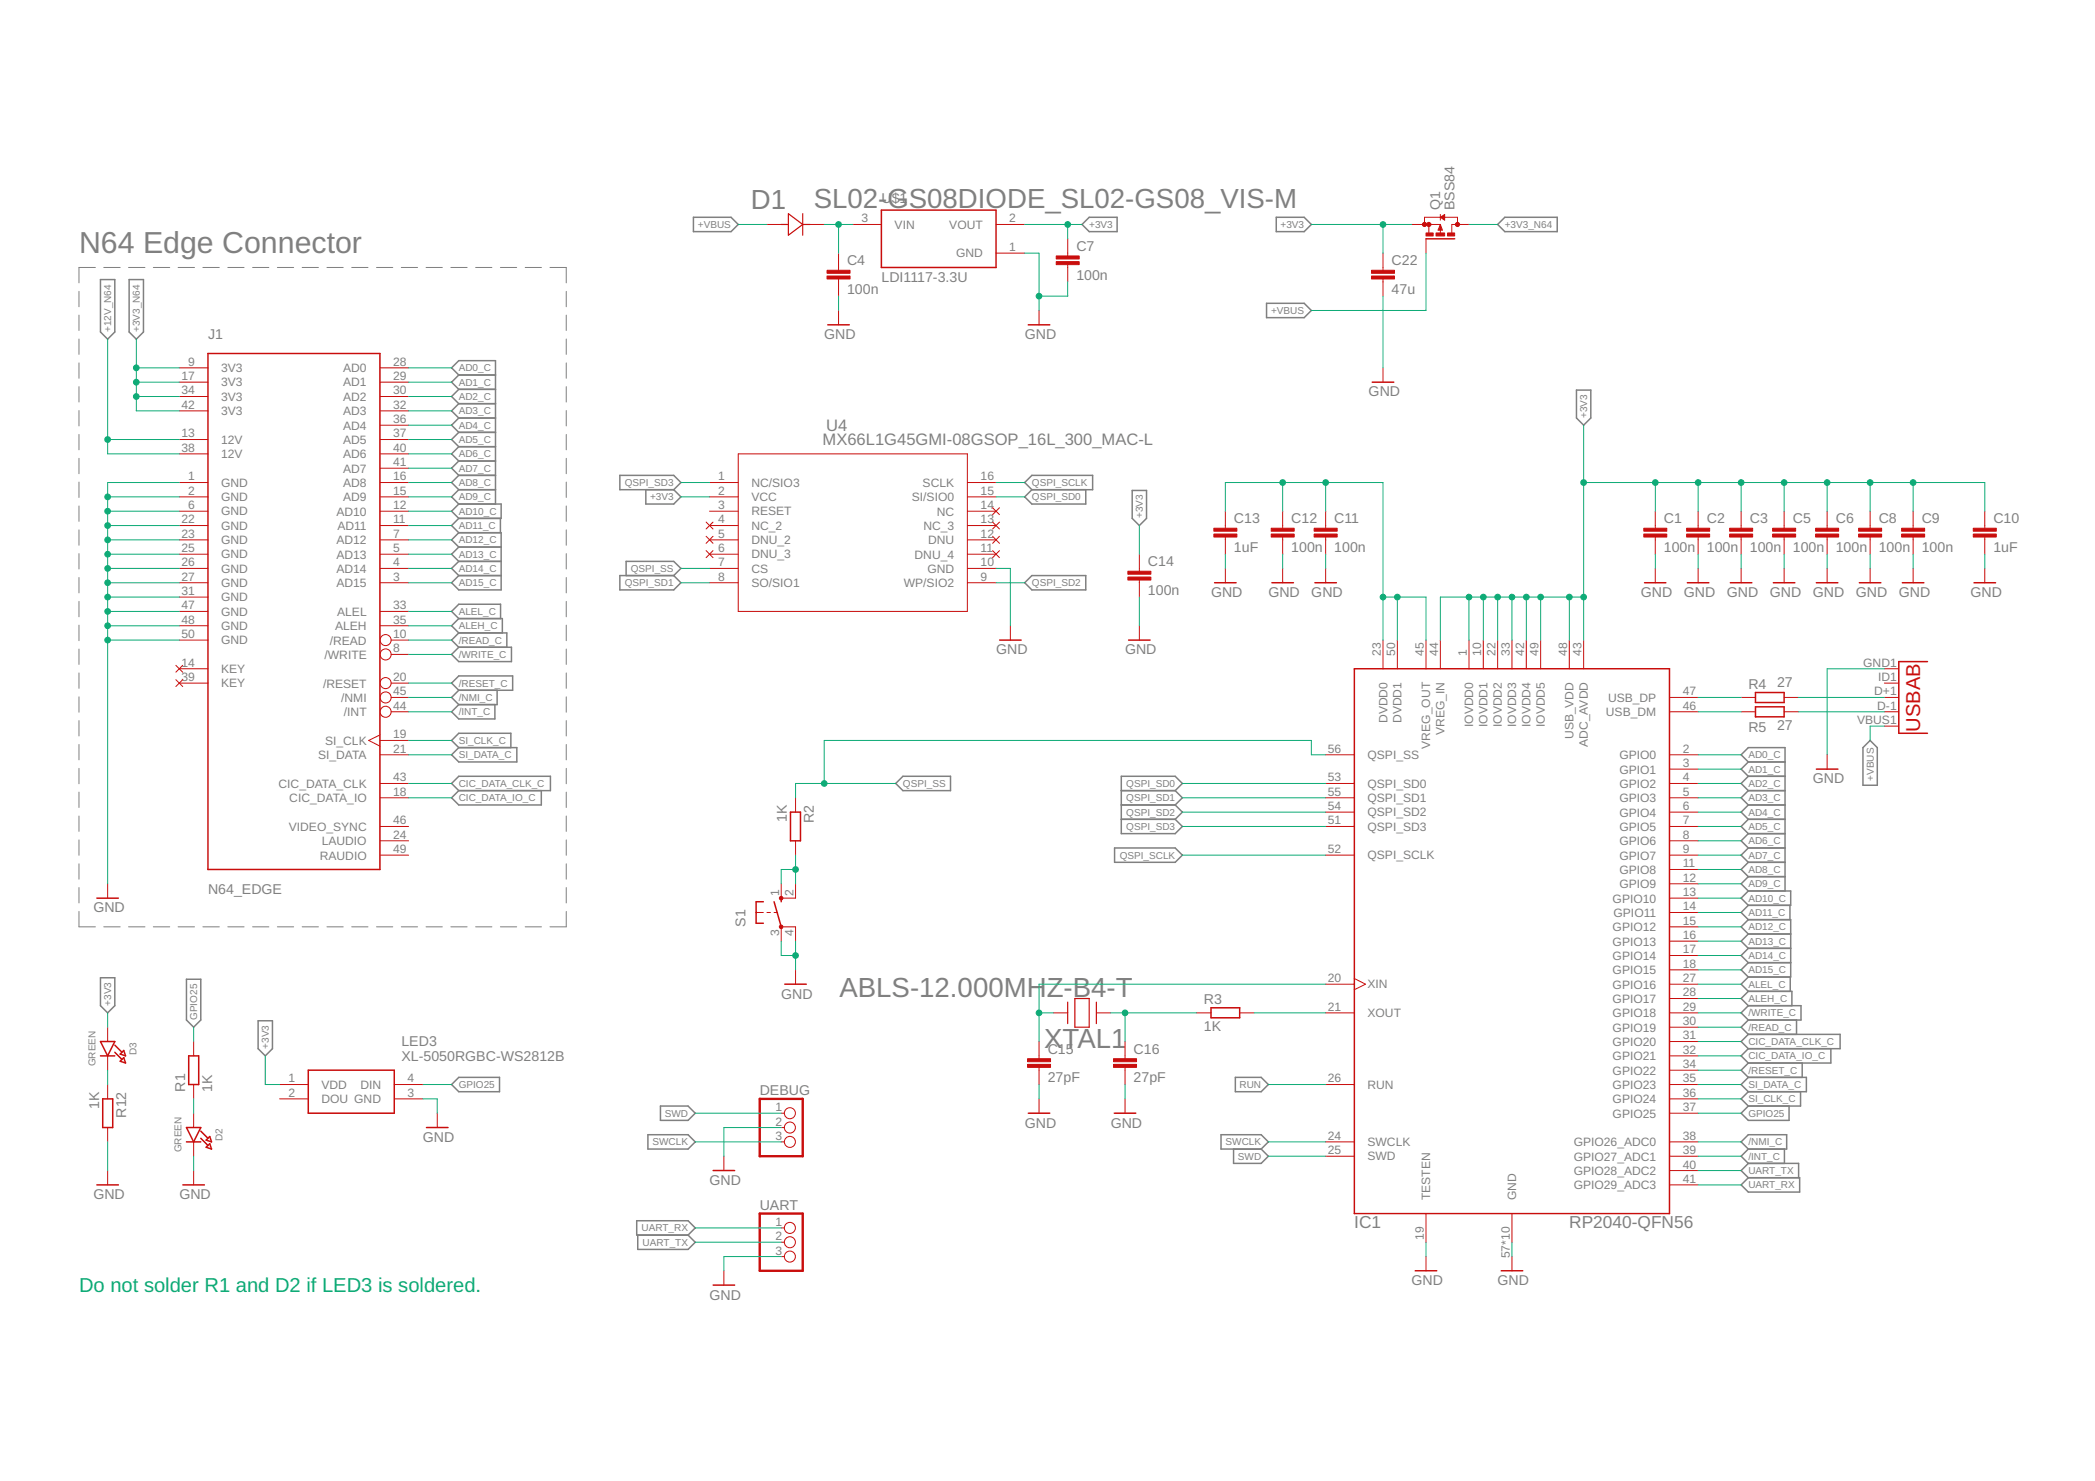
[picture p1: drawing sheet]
<svg xmlns="http://www.w3.org/2000/svg" width="297mm" height="210mm" viewBox="0 0 297 210" stroke-linecap="round" stroke-linejoin="round" font-family="sans-serif">
<g fill="none" stroke="#808080" stroke-width=".14">
<path d="M13.5 37.9h-2.3v2.2M14.7 37.9h2.3M18.2 37.9h2.4M21.7 37.9h2.4M25.3 37.9h2.3M28.8 37.9h2.3M32.3 37.9h2.3M35.8 37.9h2.3M39.3 37.9h2.3M42.8 37.9h2.3M46.4 37.9h2.3M49.9 37.9h2.3"/>
<path d="M53.4 37.9h2.3M56.9 37.9h2.3M60.4 37.9h2.3M63.9 37.9h2.3M67.4 37.9h2.3M71 37.9h2.3M74.5 37.9h2.3M78 37.9h2.3v2.2M11.2 41.3v2.2M11.2 44.7v2.1M11.2 48v2.2M11.2 51.4v2.2"/>
<path d="M11.2 54.8v2.2M11.2 58.2v2.2M80.3 41.3v2.2M80.3 44.7v2.1M80.3 48v2.2M80.3 51.4v2.2M80.3 54.8v2.2M80.3 58.2v2.2M11.2 61.6v2.2M11.2 65v2.1M11.2 68.3v2.2M11.2 71.7v2.2"/>
<path d="M11.2 75.1v2.2M11.2 78.5v2.1M80.3 61.6v2.2M80.3 65v2.1M80.3 68.3v2.2M80.3 71.7v2.2M80.3 75.1v2.2M80.3 78.5v2.1M11.2 81.9v2.1M11.2 85.2v2.2M11.2 88.6v2.2M11.2 92v2.2"/>
<path d="M11.2 95.4v2.2M11.2 98.8v2.1M80.3 81.9v2.1M80.3 85.2v2.2M80.3 88.6v2.2M80.3 92v2.2M80.3 95.4v2.2M80.3 98.8v2.1M11.2 102.1v2.2M11.2 105.5v2.2M11.2 108.9v2.2M11.2 112.3v2.1"/>
<path d="M11.2 115.7v2.1M11.2 119v2.2M80.3 102.1v2.2M80.3 105.5v2.2M80.3 108.9v2.2M80.3 112.3v2.1M80.3 115.7v2.1M80.3 119v2.2M11.2 129.2v2.2h2.3M11.2 122.4v2.2M11.2 125.8v2.2M14.7 131.4h2.3"/>
<path d="M18.2 131.4h2.4M21.7 131.4h2.4M25.3 131.4h2.3M28.8 131.4h2.3M32.3 131.4h2.3M35.8 131.4h2.3M39.3 131.4h2.3M42.8 131.4h2.3M46.4 131.4h2.3M49.9 131.4h2.3M53.4 131.4h2.3M56.9 131.4h2.3"/>
<path d="M60.4 131.4h2.3M63.9 131.4h2.3M67.4 131.4h2.3M71 131.4h2.3M74.5 131.4h2.3M80.3 122.4v2.2M80.3 125.8v2.2M80.3 129.2v2.2h-2.3"/>
</g>
<g fill="none" stroke="#808080" stroke-width=".21">
<path d="M14.2 39.6h2.1v7.5l-1 1-1.1-1zM18.3 39.6h2v7.5l-1 1-1-1zM98.3 30.8h5.4l1 1-1 1h-5.4zM153.4 31.8l1-1h4v2h-4zM181 30.8h3.9l1 1-1 1h-3.9zM212.3 31.8l1.1-1h7.4v2h-7.4zM65 53.1l-1-1 1-1h5.3v20.3M65 59.2l-1 1.1 1 1M65 59.2h5.3M65 57.2l-1 1 1 1M65 57.2h5.3M65 55.2l-1 1 1 1"/>
<path d="M65 55.2h5.3M65 53.1l-1 1.1 1 1M65 53.1h5.3M179.6 43h5.3l1 1-1 1h-5.3zM223.5 55.3h2.1v3.9l-1.1 1.1-1-1.1zM65 71.4h6.1v2.1h-6.1M65 69.4h5.3M65 75.5h6.1v8.1h-6.1l-1-1 1-1M65 79.6l-1 1 1 1M65 79.6h6.1M65 77.5l-1 1 1 1.1M65 77.5h6.1"/>
<path d="M65 75.5l-1 1 1 1M65 73.5l-1 1 1 1M65 71.4l-1 1.1 1 1M65 69.4l-1 1 1 1M65 67.4l-1 1 1 1M65 67.4h5.3M65 65.3l-1 1.1 1 1M65 65.3h5.3M65 63.3l-1 1 1 1M65 63.3h5.3M65 61.3l-1 1 1 1M65 61.3h5.3"/>
<path d="M71 73.5v2M87.9 67.4h7.6l1 1-1 1h-7.6zM91.6 69.4v2h3.9l1-1-1-1M145.3 68.4l1-1h8.6v2h-8.6zM146.3 69.4l-1 1 1 1h7.6v-2M160.5 69.5h2.1v4l-1.1 1-1-1zM64 96.8l1-1h7.7v2h-7.7zM65 81.6h6.1M65 87.7l-1-1 1-1.1h6v2.1M65 87.7h6.2v2M65 87.7l-1 1 1 1M65 89.7h6.9v2"/>
<path d="M65 89.7l-1 1 1 1M65 91.7h7.5v2.1h-7.5l-1-1zM65 97.8l-1 1 1 1.1M65 99.9l-1 1 1 1h5.2v-2M70.5 97.8v2.1h-5.5M87.9 81.6h7.6l1 1-1 1h-7.6zM88.8 81.6v-2h6.7l1 1-1 1M146.3 81.6h7.6v2h-7.6l-1-1zM64 111l1-1h13v2.1h-13zM64 107l1-1h8.3v2h-8.3zM65 112.1l-1 1 1 1h11.8v-2M65 106l-1-1.1 1-1h7.4v2.1"/>
<path d="M128 110h6.8v2.1h-6.8l-1-1.1zM159 116.1h7.6M159 114.1h7.6M159 112.1h7.6M166.6 112.1l1-1.1-1-1h-7.6v8.2h7.6l1-1.1-1-1M166.6 112.1l1 1-1 1M166.6 114.1l1 1-1 1M247.9 108l-1-1 1-1h5.2v20.3M247.9 118.2l-1 1 1 1M247.9 118.2h5.2M247.9 116.1l-1 1 1 1.1M247.9 116.1h5.2"/>
<path d="M247.9 114.1l-1 1 1 1M247.9 114.1h5.2M247.9 112.1l-1 1 1 1M247.9 112.1h5.2M247.9 110l-1 1 1 1.1M247.9 110h5.2M247.9 108l-1 1 1 1M247.9 108h5.2M265.2 104.9l1 1.1v5.3h-2.1v-5.3zM14.2 138.6h2.1v3.9l-1 1.1-1.1-1.1zM26.4 138.8h2.1v5.8l-1 1-1.1-1zM158 120.2h8.6l1 1-1 1h-8.6z"/>
<path d="M247.9 136.4l-1 1.1 1 1M247.9 136.4h6M247.9 130.3h6v8.2h-6M247.9 126.3h6v2h-6M247.9 134.4l-1 1 1 1M247.9 134.4h6M247.9 132.4l-1 1 1 1M247.9 132.4h6M247.9 130.3l-1 1.1 1 1M247.9 128.3l-1 1 1 1M247.9 126.3l-1 1 1 1M247.9 124.2l-1 1.1 1 1"/>
<path d="M247.9 124.2h5.2M247.9 122.2l-1 1 1 1M247.9 122.2h5.2M247.9 120.2l-1 1 1 1M247.9 120.2h5.2M247.9 138.5l-1 1 1 1M253.8 128.3v2M253.8 138.5v2M36.6 144.7h2v3.9l-1 1-1-1zM64 153.7l1-1h5.8v2h-5.8zM93.6 156.8h4l1 1-1 1h-4zM175.2 152.7h3.6l1 1-1 1h-3.6z"/>
<path d="M247.9 140.5h6.2v2M247.9 140.5l-1 1 1 1M247.9 142.5h7.5v2.1h-7.5M247.9 144.6l-1 1 1 1M247.9 146.6h13v2h-13M247.9 142.5l-1 1.1 1 1M247.9 150.7l-1 1 1 1M247.9 152.7h8.2v2h-8.2M247.9 154.7l-1 1 1 1.1M247.9 152.7l-1 1 1 1M247.9 146.6l-1 1 1 1M247.9 148.6l-1 1 1 1.1"/>
<path d="M247.9 156.8l-1 1 1 1h5.8v-2M254.7 144.6v2M255.3 154.7v2.1h-7.4M255.5 150.7v2M259.6 148.6v2.1h-11.7M90.3 173h7.3l1 1-1 1h-7.3zM90.4 175v2.1h7.2l1-1-1-1.1M91.9 160.8h5.7l1 1-1 1.1h-5.7zM173.1 160.8h5.7l1 1-1 1.1h-5.7zM174.9 162.9v2h3.9l1-1-1-1M246.9 161.8l1-1h5.4v2.1h-5.4zM247.9 162.9l-1 1 1 1"/>
<path d="M247.9 164.9h7.1v2M247.9 164.9l-1 1 1 1M247.9 166.9h7.3v2.1h-7.3l-1-1.1zM253 162.9v2"/>
</g>
<g fill="none" stroke="#c90d0c" stroke-width=".14">
<path d="M108.7 31.8h2.1M114.8 31.8h2.1M118.9 35.9v2.4M118.9 39.5v2.5M120.9 31.8h4.1M141.2 31.8h4.1M141.2 35.9h4.1M151.4 33.8v2.5M151.4 37.5v2.4M196.1 35.9v2.4M196.1 39.5v2.5M200.2 31.8h4"/>
<path d="M202 31.8v-1h4.7v1M202.2 33.8v2.1M202.6 31.8v1.2M204.2 31.8l.3 .8h-.6zM204.2 30.4v.8M204.2 31.8v1.2M204.2 30.8l.6-.4v.8zM208.3 31.8h-2.5v1.2M25.4 52.1h4.1M25.4 54.2h4.1M25.4 56.2h4.1M25.4 58.2h4.1"/>
<path d="M53.9 52.1h4M53.9 54.2h4M53.9 56.2h4M53.9 58.2h4M118.9 44v2M147.3 44v2M196.1 52.1v2.1M25.4 68.4h4.1M25.4 70.4h4.1M25.4 78.5h4.1M25.4 72.5h4.1M25.4 76.5h4.1"/>
<path d="M25.4 74.5h4.1M25.4 62.3h4.1M25.4 64.3h4.1M53.9 68.4h4M53.9 70.4h4M53.9 78.5h4M53.9 72.5h4M53.9 76.5h4M53.9 74.5h4M53.9 62.3h4M53.9 60.3h4M53.9 64.3h4"/>
<path d="M53.9 66.4h4M100.1 74l1 1M100.1 76l1 1M100.1 78l1 1M100.6 68.4h4.1M100.6 70.4h4.1M100.6 78.5h4.1M100.6 72.5h4.1M100.6 76.5h4.1M100.6 74.5h4.1M101.1 74l-1 1M101.1 76l-1 1"/>
<path d="M101.1 78l-1 1M104.7 64.3h32.5v22.4h-32.5zM137.2 68.4h4M137.2 70.4h4M137.2 78.5h4M137.2 72.5h4M137.2 76.5h4M137.2 74.5h4M140.7 78l1 1M140.7 76l1 1M140.7 74l1 1M140.7 72l1 .9"/>
<path d="M141.7 78l-1 1M141.7 76l-1 1M141.7 74l-1 1M141.7 72l-1 .9M161.5 78.5v2.5M173.7 72.5v2.4M173.7 76.1v2.4M181.9 72.5v2.4M181.9 76.1v2.4M188 72.5v2.4M188 76.1v2.4M234.7 72.5v2.4"/>
<path d="M234.7 76.1v2.4M240.8 72.5v2.4M240.8 76.1v2.4M246.9 72.5v2.4M246.9 76.1v2.4M253 72.5v2.4M253 76.1v2.4M259.1 72.5v2.4M259.1 76.1v2.4M265.2 72.5v2.4M265.2 76.1v2.4M271.3 72.5v2.4"/>
<path d="M271.3 76.1v2.4M281.4 72.5v2.4M281.4 76.1v2.4M24.9 94.3l1 1M24.9 96.3l1 1M25.4 82.6h4.1M25.4 80.6h4.1M25.4 90.7h4.1M25.4 94.8h4.1M25.4 96.8h4.1M25.4 84.6h4.1M25.4 86.7h4.1"/>
<path d="M25.4 88.7h4.1M25.9 94.3l-1 1M25.9 96.3l-1 1M53.9 82.6h4M53.9 80.6h4M53.9 86.7h4M53.9 88.7h4M55.5 92.8h2.4M55.5 90.7h2.4M55.5 96.8h2.4M55.5 98.8h2.4M100.6 82.6h4.1"/>
<path d="M100.6 80.6h4.1M137.2 82.6h4M137.2 80.6h4M143.3 88.7v2M161.5 82.2v2.4M161.5 88.7v2M173.7 80.6v2M181.9 80.6v2M188 80.6v2M196.1 90.7v4.1M198.1 90.7v4.1M202.2 90.7v4.1"/>
<path d="M204.2 90.7v4.1M208.3 90.7v4.1M210.3 90.7v4.1M212.3 90.7v4.1M214.4 90.7v4.1M216.4 90.7v4.1M218.4 90.7v4.1M222.5 90.7v4.1M224.5 90.7v4.1M234.7 80.6v2M236.7 98.8h4.1M240.8 80.6v2"/>
<path d="M246.9 98.8h2M246.9 80.6v2M253 98.8h2M253 80.6v2M259.1 80.6v2M265.2 80.6v2M267.2 94.8h2M267.2 96.8h2M267.2 98.8h2M271.3 80.6v2M281.4 80.6v2M53.9 113.1h4"/>
<path d="M53.9 104.2l-1.6 .7 1.6 .8M53.9 104.9h4M53.9 107h4M53.9 119.2h4M53.9 111h4M53.9 117.1h4M55.5 100.9h2.4M112.8 113.1v2M112.8 119.2v2M188 113.1h4M188 107h4M188 111h4"/>
<path d="M188 117.1h4M188 115.1h4M236.7 113.1h4.1M236.7 107h4.1M236.7 119.2h4.1M236.7 111h4.1M236.7 100.9h4.1M236.7 117.1h4.1M236.7 109h4.1M236.7 115.1h4.1M246.9 100.9h2M253 100.9h2"/>
<path d="M259.1 107v2M267.2 100.9h2M267.2 102.9h2M15.3 125.3v2M53.9 121.2h4M107.2 129.3h1M108.7 129.3h.5M109.7 129.3h.6M110.8 125.3v2h2v-2M110.8 133.4v-2h2v2M112.8 137.5v2M188 121.2h4"/>
<path d="M188 139.5h4M192 138.7l1.6 .8-1.6 .8M236.7 121.2h4.1M236.7 123.2h4.1M236.7 125.3h4.1M236.7 127.3h4.1M236.7 129.3h4.1M236.7 131.4h4.1M236.7 133.4h4.1M236.7 135.4h4.1M236.7 137.5h4.1M236.7 139.5h4.1"/>
<path d="M15.3 145.6v2M15.3 149.6v2.1M15.3 153.7v2M15.3 159.8v2M27.5 147.6v2M27.5 153.7v2M27.5 157.8v2M39.6 153.7h4.1M39.6 155.7h4.1M55.9 153.7h4.1M55.9 155.7h4.1M62 157.8v2"/>
<path d="M110.8 157.8h.4M110.8 159.8h.4M147.3 147.6v2.5M147.3 151.3v2.4M147.3 155.7v2.1M149.4 143.6h2M155.4 143.6h2.1M159.5 147.6v2.5M159.5 151.3v2.4M159.5 155.7v2.1M169.7 143.6h2M175.8 143.6h2"/>
<path d="M188 143.6h4M188 153.7h4M236.7 141.5h4.1M236.7 143.6h4.1M236.7 145.6h4.1M236.7 147.6h4.1M236.7 149.6h4.1M236.7 151.7h4.1M236.7 153.7h4.1M236.7 155.7h4.1M236.7 157.8h4.1M15.3 165.9v2"/>
<path d="M27.5 161.8v2.1M27.5 165.9v2M102.6 163.9v2M110.8 161.8h.4M110.8 174h.4M110.8 176.1h.4M110.8 178.1h.4M188 161.8h4M188 163.9h4M202.2 172v4.1M202.2 178.1v2M214.4 172v4.1"/>
<path d="M214.4 178.1v2M236.7 161.8h4.1M236.7 163.9h4.1M236.7 165.9h4.1M236.7 167.9h4.1M102.6 180.1v2"/>
<circle cx="54.7" cy="92.8" r=".78"/>
<circle cx="54.7" cy="98.8" r=".78"/>
<circle cx="54.7" cy="90.7" r=".78"/>
<circle cx="54.7" cy="96.8" r=".78"/>
<circle cx="54.7" cy="100.9" r=".78"/>
<circle cx="112" cy="157.8" r=".78"/>
<circle cx="112" cy="159.8" r=".78"/>
<circle cx="112" cy="161.8" r=".78"/>
<circle cx="112" cy="174" r=".78"/>
<circle cx="112" cy="176.1" r=".78"/>
<circle cx="112" cy="178.1" r=".78"/>
</g>
<g fill="none" stroke="#c90d0c" stroke-width=".21">
<path d="M125 29.8h16.2v8.1h-16.2zM202.2 33.8h4M204.2 32.1l.1 .4h-.2l.1-.3M204.4 30.8l.3-.2v.4zM29.5 50.1h24.4v73.1h-24.4zM117.4 46h3M145.8 46h3M194.6 54.2h3M141.7 90.7h3.1M160 90.7h3.1M172.2 82.6h3.1M180.3 82.6h3.1"/>
<path d="M186.4 82.6h3.1M192 94.8h44.7v77.2h-44.7zM233.2 82.6h3M239.2 82.6h3.1M245.3 82.6h3.1M248.9 98.1h4.1v1.5h-4.1zM251.4 82.6h3.1M257.5 82.6h3.1M263.6 82.6h3.1M269.7 82.6h3.1M273.3 93.8h-4.1v10.1h4.1M279.9 82.6h3"/>
<path d="M112.1 115.1h1.4v4.1h-1.4zM248.9 100.2h4.1v1.4h-4.1zM257.5 109h3.1M13.7 127.3h3.1M108.2 127.8h-1v3.1h1M109.7 127.8l1.1 3.6M110.8 127.3v.5M111.3 139.5h3M14.2 149.6h2.1M14.2 147.6h2.1l-1 2zM14.6 155.7h1.4v4.1h-1.4zM16.3 148.1l1 1"/>
<path d="M16.3 149.1l1 1.1M17 149.4l.5-.5 .3 .7zM17 150.4l.5-.5 .3 .8zM26.4 159.8h2.1l-1 2zM26.8 149.6h1.4v4.1h-1.4zM43.7 151.7h12.2v6.1h-12.2zM60.5 159.8h3M145.8 157.8h3M158 157.8h3M171.7 142.8h4.1v1.5h-4.1zM13.7 167.9h3.1M25.9 167.9h3.1"/>
<path d="M26.4 161.8h2.1M28.5 161.3l1 1M28.5 160.3l1 1M29.2 162.6l.5-.5 .3 .8zM29.7 161.1l.3 .7-.8-.2zM101.1 165.9h3.1M101.1 182.1h3.1M200.7 180.1h3M212.9 180.1h3"/>
</g>
<g fill="#c90d0c" stroke="#c90d0c" stroke-width=".14">
<path d="M110.6 131.2h.3l.1 .2-.1 .2h-.3l-.1-.2z" fill-rule="evenodd"/>
<path d="M110.6 127.1h.3l.1 .2-.1 .2-.1 .1-.2-.1-.1-.2z" fill-rule="evenodd"/>
<circle cx="202" cy="31.8" r=".3"/>
<circle cx="202.6" cy="31.8" r=".3"/>
<circle cx="206.7" cy="31.8" r=".3"/>
</g>
<g fill="#c90d0c" stroke="#c90d0c" stroke-width=".14">
<path d="M205.2 33h1v.4h-1z"/>
<path d="M202.2 33h1v.4h-1z"/>
<path d="M203.6 33h1.2v.4h-1.2z"/>
<path d="M194.5 39.1h3.2v.4h-3.2z"/>
<path d="M194.5 38.3h3.2v.4h-3.2z"/>
<path d="M233.1 75.7h3.2v.4h-3.2z"/>
<path d="M233.1 74.9h3.2v.4h-3.2z"/>
<path d="M239.1 75.7h3.3v.4h-3.3z"/>
<path d="M239.1 74.9h3.3v.4h-3.3z"/>
<path d="M245.2 75.7h3.3v.4h-3.3z"/>
<path d="M245.2 74.9h3.3v.4h-3.3z"/>
<path d="M251.3 75.7h3.3v.4h-3.3z"/>
<path d="M251.3 74.9h3.3v.4h-3.3z"/>
<path d="M257.4 75.7h3.3v.4h-3.3z"/>
<path d="M257.4 74.9h3.3v.4h-3.3z"/>
<path d="M263.5 75.7h3.3v.4h-3.3z"/>
<path d="M263.5 74.9h3.3v.4h-3.3z"/>
<path d="M269.6 75.7h3.3v.4h-3.3z"/>
<path d="M269.6 74.9h3.3v.4h-3.3z"/>
<path d="M279.8 75.7h3.2v.4h-3.2z"/>
<path d="M279.8 74.9h3.2v.4h-3.2z"/>
<path d="M186.3 75.7h3.3v.4h-3.3z"/>
<path d="M186.3 74.9h3.3v.4h-3.3z"/>
<path d="M180.2 75.7h3.3v.4h-3.3z"/>
<path d="M180.2 74.9h3.3v.4h-3.3z"/>
<path d="M172.1 75.7h3.3v.4h-3.3z"/>
<path d="M172.1 74.9h3.3v.4h-3.3z"/>
<path d="M159.9 81.8h3.3v.4h-3.3z"/>
<path d="M159.9 81h3.3v.4h-3.3z"/>
<path d="M145.7 150.9h3.2v.4h-3.2z"/>
<path d="M145.7 150.1h3.2v.4h-3.2z"/>
<path d="M157.9 150.9h3.2v.4h-3.2z"/>
<path d="M157.9 150.1h3.2v.4h-3.2z"/>
<path d="M117.3 39.1h3.2v.4h-3.2z"/>
<path d="M117.3 38.3h3.2v.4h-3.2z"/>
<path d="M149.8 37.1h3.2v.4h-3.2z"/>
<path d="M149.8 36.3h3.2v.4h-3.2z"/>
</g>
<path d="M110.8 31.8h1M111.8 30.3l2 1.5-2 1.5zM113.8 31.8h1M113.8 30.3v3M151.4 142v3.1M152.4 141.5h2v4.1h-2zM155.4 142v3.1" fill="none" stroke="#c90d0c" stroke-width=".17"/>
<path d="M107.7 155.7h6.1v8.2h-6.1zM107.7 172h6.1v8.1h-6.1z" fill="none" stroke="#c90d0c" stroke-width=".34"/>
<g fill="none" stroke="#0dab76" stroke-width=".14">
<path d="M104.7 31.8h4M116.9 31.8h4M118.9 31.8v4.1M145.3 35.9h2v8.1M145.3 31.8h8.1M151.4 31.8v2M151.4 39.9v2.1h-4.1M185.9 31.8h14.3M196.1 31.8v4.1M202.2 35.9v8.1h-16.3M208.3 31.8h4M15.3 48.1v16.2h10.1"/>
<path d="M19.3 48.1v10.1h6.1M19.3 56.2h6.1M19.3 54.2h6.1M19.3 52.1h6.1M57.9 58.2h6.1M57.9 56.2h6.1M57.9 54.2h6.1M57.9 52.1h6.1M118.9 42v2M196.1 42v10.1M15.3 70.4h10.1M15.3 72.5h10.1"/>
<path d="M15.3 74.5h10.1M15.3 76.5h10.1M15.3 78.5h10.1M15.3 62.3h10.1M25.4 68.4h-10.1v56.9M57.9 68.4h6.1M57.9 70.4h6.1M57.9 72.5h6.1M57.9 74.5h6.1M57.9 76.5h6.1M57.9 78.5h6.1M57.9 66.4h6.1"/>
<path d="M57.9 64.3h6.1M57.9 62.3h6.1M57.9 60.3h6.1M96.5 68.4h4.1M96.5 70.4h4.1M141.2 68.4h4.1M141.2 70.4h4.1M161.5 74.5v4M173.7 72.5v-4.1h22.4v22.3M173.7 78.5v2.1M181.9 68.4v4.1M181.9 78.5v2.1"/>
<path d="M188 68.4v4.1M188 78.5v2.1M224.5 68.4h56.9v4.1M224.5 60.3v30.4M234.7 68.4v4.1M234.7 78.5v2.1M240.8 68.4v4.1M240.8 78.5v2.1M246.9 68.4v4.1M246.9 78.5v2.1M253 68.4v4.1M253 78.5v2.1"/>
<path d="M259.1 68.4v4.1M259.1 78.5v2.1M265.2 68.4v4.1M265.2 78.5v2.1M271.3 68.4v4.1M271.3 78.5v2.1M281.4 78.5v2.1M15.3 80.6h10.1M15.3 82.6h10.1M15.3 84.6h10.1M15.3 86.7h10.1M15.3 90.7h10.1"/>
<path d="M15.3 88.7h10.1M57.9 80.6h6.1M57.9 82.6h6.1M57.9 86.7h6.1M57.9 90.7h6.1M57.9 88.7h6.1M57.9 92.8h6.1M57.9 96.8h6.1M57.9 98.8h6.1M96.5 80.6h4.1M96.5 82.6h4.1M141.2 80.6h2.1v8.1"/>
<path d="M141.2 82.6h4.1M161.5 84.6v4.1M196.1 84.6h6.1v6.1M198.1 84.6v6.1M208.3 84.6v6.1M210.3 84.6v6.1M212.3 84.6v6.1M214.4 84.6v6.1M216.4 84.6v6.1M218.4 84.6v6.1M222.5 84.6v6.1M224.5 84.6h-20.3v6.1"/>
<path d="M240.8 98.8h6.1M255 98.8h12.2M267.2 94.8h-8.1v12.2M57.9 113.1h6.1M57.9 111h6.1M57.9 107h6.1M57.9 104.9h6.1M57.9 100.9h6.1M127 111h-14.2v2.1M167.6 117.1h20.4M167.6 115.1h20.4M167.6 113.1h20.4"/>
<path d="M167.6 111h20.4M188 107h-2.1v-2.1h-69v6.1M240.8 119.2h6.1M240.8 117.1h6.1M240.8 115.1h6.1M240.8 113.1h6.1M240.8 111h6.1M240.8 109h6.1M240.8 107h6.1M240.8 100.9h6.1M255 100.9h12.2M267.2 102.9h-2v2"/>
<path d="M110.8 133.4v2h2M112.8 121.2v4.1M112.8 133.4v4.1M112.8 123.2h-2v2.1M167.6 121.2h20.4M188 139.5h-40.7v8.1M240.8 135.4h6.1M240.8 137.5h6.1M240.8 133.4h6.1M240.8 131.4h6.1M240.8 129.3h6.1M240.8 127.3h6.1"/>
<path d="M240.8 125.3h6.1M240.8 123.2h6.1M240.8 121.2h6.1M240.8 139.5h6.1M15.3 143.6v2M15.3 151.7v2M27.5 145.6v2M27.5 155.7v2.1M37.6 149.6v4.1h2M60 155.7h2v2.1M60 153.7h4M98.6 157.8h12.2"/>
<path d="M110.8 159.8h-8.2v4.1M147.3 153.7v2M147.3 143.6h2.1M157.5 143.6h12.2M159.5 143.6v4M159.5 153.7v2M177.8 143.6h10.2M179.8 153.7h8.2M240.8 155.7h6.1M240.8 153.7h6.1M240.8 141.5h6.1M240.8 145.6h6.1"/>
<path d="M240.8 143.6h6.1M240.8 151.7h6.1M240.8 147.6h6.1M240.8 149.6h6.1M240.8 157.8h6.1M15.3 161.8v4.1M27.5 163.9v2M98.6 161.8h12.2M98.6 176.1h12.2M98.6 174h12.2M110.8 178.1h-8.2v2M179.8 161.8h8.2"/>
<path d="M179.8 163.9h8.2M202.2 176.1v2M214.4 176.1v2M240.8 161.8h6.1M240.8 163.9h6.1M240.8 165.9h6.1M240.8 167.9h6.1"/>
</g>
<g fill="#0dab76" stroke="#0dab76" stroke-width=".14">
<circle cx="15.3" cy="70.4" r=".4"/>
<circle cx="15.3" cy="72.5" r=".4"/>
<circle cx="15.3" cy="74.5" r=".4"/>
<circle cx="15.3" cy="76.5" r=".4"/>
<circle cx="15.3" cy="78.5" r=".4"/>
<circle cx="15.3" cy="80.6" r=".4"/>
<circle cx="15.3" cy="82.6" r=".4"/>
<circle cx="15.3" cy="84.6" r=".4"/>
<circle cx="15.3" cy="86.7" r=".4"/>
<circle cx="15.3" cy="90.7" r=".4"/>
<circle cx="15.3" cy="88.7" r=".4"/>
<circle cx="112.8" cy="135.4" r=".4"/>
<circle cx="147.3" cy="42" r=".4"/>
<circle cx="196.1" cy="31.8" r=".4"/>
<circle cx="210.3" cy="84.6" r=".4"/>
<circle cx="212.3" cy="84.6" r=".4"/>
<circle cx="214.4" cy="84.6" r=".4"/>
<circle cx="216.4" cy="84.6" r=".4"/>
<circle cx="208.3" cy="84.6" r=".4"/>
<circle cx="218.4" cy="84.6" r=".4"/>
<circle cx="222.5" cy="84.6" r=".4"/>
<circle cx="224.5" cy="84.6" r=".4"/>
<circle cx="224.5" cy="68.4" r=".4"/>
<circle cx="234.7" cy="68.4" r=".4"/>
<circle cx="271.3" cy="68.4" r=".4"/>
<circle cx="265.2" cy="68.4" r=".4"/>
<circle cx="259.1" cy="68.4" r=".4"/>
<circle cx="253" cy="68.4" r=".4"/>
<circle cx="246.9" cy="68.4" r=".4"/>
<circle cx="240.8" cy="68.4" r=".4"/>
<circle cx="151.4" cy="31.8" r=".4"/>
<circle cx="19.3" cy="52.1" r=".4"/>
<circle cx="19.3" cy="54.2" r=".4"/>
<circle cx="19.3" cy="56.2" r=".4"/>
<circle cx="15.3" cy="62.3" r=".4"/>
<circle cx="112.8" cy="123.2" r=".4"/>
<circle cx="159.5" cy="143.6" r=".4"/>
<circle cx="147.3" cy="143.6" r=".4"/>
<circle cx="181.9" cy="68.4" r=".4"/>
<circle cx="188" cy="68.4" r=".4"/>
<circle cx="198.1" cy="84.6" r=".4"/>
<circle cx="196.1" cy="84.6" r=".4"/>
<circle cx="116.9" cy="111" r=".4"/>
<circle cx="118.9" cy="31.8" r=".4"/>
</g>
<text font-size="4.3" fill="#808080" x="11.2" y="35.9">N64 Edge Connector</text>
<g font-size="3.9" fill="#808080">
<text x="106.5" y="29.7">D1</text>
<text x="115.4" y="29.5">SL02-GS08DIODE_SL02-GS08_VIS-M</text>
<text x="119" y="141.4">ABLS-12.000MH</text>
<text x="148.4" y="141.4">Z-B4-T</text>
<text x="148.1" y="148.5">XTAL1</text>
</g>
<text font-size="2.9" fill="#c90d0c" x="272.3" y="103.7" transform="rotate(-90 272.3 103.7)">USBAB</text>
<text font-size="2.9" fill="#0dab76" x="11.2" y="183.2">Do not solder R1 and D2 if LED3 is soldered.</text>
<g font-size="2.5" fill="#808080">
<text x="192" y="174">IC1</text>
<text x="222.5" y="174">RP2040-QFN56</text>
</g>
<g font-size="2.3" fill="#808080">
<text x="116.6" y="63.1">MX66L1G45GMI-08GSOP_16L_300_MAC-L</text>
<text x="117.1" y="61.1">U4</text>
</g>
<g font-size="2" fill="#808080">
<text x="125" y="28.8">U$1</text>
<text x="204.2" y="29.8" transform="rotate(-90 204.2 29.8)">Q1</text>
<text x="206.2" y="29.8" transform="rotate(-90 206.2 29.8)">BSS84</text>
<text x="152.6" y="35.6">C7</text>
<text x="120.1" y="41.7">100n</text>
<text x="120.1" y="37.6">C4</text>
<text x="125" y="39.9">LDI1117-3.3U</text>
<text x="152.6" y="39.6">100n</text>
<text x="197.3" y="41.7">47u</text>
<text x="197.3" y="37.6">C22</text>
<text x="29.5" y="48.1">J1</text>
<text x="116.9" y="48.1">GND</text>
<text x="145.3" y="48.1">GND</text>
<text x="194.1" y="56.2">GND</text>
<text x="175" y="74.2">C13</text>
<text x="183.1" y="74.2">C12</text>
<text x="189.2" y="74.2">C11</text>
<text x="235.9" y="74.2">C1</text>
<text x="242" y="74.2">C2</text>
<text x="248.1" y="74.2">C3</text>
<text x="254.2" y="74.2">C5</text>
<text x="260.3" y="74.2">C6</text>
<text x="266.4" y="74.2">C8</text>
<text x="272.5" y="74.2">C9</text>
<text x="282.6" y="74.2">C10</text>
<text x="162.8" y="80.3">C14</text>
<text x="175" y="78.2">1uF</text>
<text x="183.1" y="78.2">100n</text>
<text x="189.2" y="78.2">100n</text>
<text x="235.9" y="78.2">100n</text>
<text x="242" y="78.2">100n</text>
<text x="248.1" y="78.2">100n</text>
<text x="254.2" y="78.2">100n</text>
<text x="260.3" y="78.2">100n</text>
<text x="266.4" y="78.2">100n</text>
<text x="272.5" y="78.2">100n</text>
<text x="282.6" y="78.2">1uF</text>
<text x="162.8" y="84.3">100n</text>
<text x="171.7" y="84.6">GND</text>
<text x="179.8" y="84.6">GND</text>
<text x="185.9" y="84.6">GND</text>
<text x="232.7" y="84.6">GND</text>
<text x="238.7" y="84.6">GND</text>
<text x="244.8" y="84.6">GND</text>
<text x="250.9" y="84.6">GND</text>
<text x="257" y="84.6">GND</text>
<text x="263.1" y="84.6">GND</text>
<text x="269.2" y="84.6">GND</text>
<text x="279.4" y="84.6">GND</text>
<text x="141.2" y="92.8">GND</text>
<text x="159.5" y="92.8">GND</text>
<text x="247.9" y="97.7">R4</text>
<text x="252" y="97.4">27</text>
<text x="247.9" y="103.8">R5</text>
<text x="252" y="103.5">27</text>
<text x="257" y="111">GND</text>
<text x="111.6" y="116.5" transform="rotate(-90 111.6 116.5)">1K</text>
<text x="115.4" y="116.7" transform="rotate(-90 115.4 116.7)">R2</text>
<text x="13.2" y="129.3">GND</text>
<text x="29.5" y="126.7">N64_EDGE</text>
<text x="105.7" y="131.4" transform="rotate(-90 105.7 131.4)">S1</text>
<text x="110.8" y="141.5">GND</text>
<text x="170.7" y="142.4">R3</text>
<text x="56.9" y="148.3">LED3</text>
<text x="148.5" y="149.3">C15</text>
<text x="160.7" y="149.3">C16</text>
<text x="170.7" y="146.2">1K</text>
<text x="26.3" y="154.7" transform="rotate(-90 26.3 154.7)">R1</text>
<text x="30.1" y="154.7" transform="rotate(-90 30.1 154.7)">1K</text>
<text x="56.9" y="150.3">XL-5050RGBC-WS2812B</text>
<text x="107.7" y="155.2">DEBUG</text>
<text x="148.5" y="153.4">27pF</text>
<text x="160.7" y="153.4">27pF</text>
<text x="14" y="157.2" transform="rotate(-90 14 157.2)">1K</text>
<text x="17.9" y="158.4" transform="rotate(-90 17.9 158.4)">R12</text>
<text x="60" y="161.8">GND</text>
<text x="145.3" y="159.8">GND</text>
<text x="157.5" y="159.8">GND</text>
<text x="100.6" y="167.9">GND</text>
<text x="13.2" y="170">GND</text>
<text x="25.4" y="170">GND</text>
<text x="107.7" y="171.5">UART</text>
<text x="100.6" y="184.2">GND</text>
<text x="200.1" y="182.1">GND</text>
<text x="212.3" y="182.1">GND</text>
</g>
<g font-size="1.7" fill="#808080">
<text x="122.2" y="31.5">3</text>
<text x="126.8" y="32.4">VIN</text>
<text x="134.6" y="32.4">VOUT</text>
<text x="143.1" y="31.5">2</text>
<text x="143.1" y="35.6">1</text>
<text x="135.6" y="36.5">GND</text>
<text x="25.7" y="53.9">17</text>
<text x="26.7" y="51.8">9</text>
<text x="31.4" y="52.7">3V3</text>
<text x="48.7" y="52.7">AD0</text>
<text x="55.7" y="51.8">28</text>
<text x="55.7" y="53.9">29</text>
<text x="25.7" y="55.9">34</text>
<text x="25.7" y="57.9">42</text>
<text x="31.4" y="54.8">3V3</text>
<text x="31.4" y="56.8">3V3</text>
<text x="31.4" y="58.8">3V3</text>
<text x="48.7" y="54.8">AD1</text>
<text x="48.7" y="56.8">AD2</text>
<text x="48.7" y="58.8">AD3</text>
<text x="55.7" y="55.9">30</text>
<text x="55.7" y="57.9">32</text>
<text x="55.7" y="60">36</text>
<text x="25.7" y="62">13</text>
<text x="25.7" y="64">38</text>
<text x="31.4" y="62.9">12V</text>
<text x="31.4" y="64.9">12V</text>
<text x="48.7" y="60.9">AD4</text>
<text x="48.7" y="62.9">AD5</text>
<text x="48.7" y="64.9">AD6</text>
<text x="55.7" y="62">37</text>
<text x="55.7" y="64">40</text>
<text x="26.7" y="68.1">1</text>
<text x="26.7" y="70.1">2</text>
<text x="31.4" y="69">GND</text>
<text x="31.4" y="71">GND</text>
<text x="48.7" y="71">AD9</text>
<text x="48.7" y="69">AD8</text>
<text x="48.7" y="67">AD7</text>
<text x="55.7" y="70.1">15</text>
<text x="55.7" y="68.1">16</text>
<text x="55.7" y="66.1">41</text>
<text x="101.8" y="68.1">1</text>
<text x="101.8" y="70.1">2</text>
<text x="106.5" y="69">NC/SIO3</text>
<text x="106.5" y="71">VCC</text>
<text x="129.3" y="71">SI/SIO0</text>
<text x="130.8" y="69">SCLK</text>
<text x="139" y="70.1">15</text>
<text x="139" y="68.1">16</text>
<text x="25.7" y="74.2">22</text>
<text x="25.7" y="76.2">23</text>
<text x="26.7" y="72.2">6</text>
<text x="31.4" y="73.1">GND</text>
<text x="31.4" y="75.1">GND</text>
<text x="31.4" y="77.1">GND</text>
<text x="47.7" y="77.1">AD12</text>
<text x="47.7" y="73.1">AD10</text>
<text x="47.8" y="75.1">AD11</text>
<text x="55.7" y="76.2">7</text>
<text x="55.7" y="74.2">11</text>
<text x="55.7" y="72.2">12</text>
<text x="101.8" y="72.2">3</text>
<text x="101.8" y="74.2">4</text>
<text x="101.8" y="76.2">5</text>
<text x="106.5" y="73.1">RESET</text>
<text x="106.5" y="75.1">NC_2</text>
<text x="106.5" y="77.1">DNU_2</text>
<text x="130.9" y="75.1">NC_3</text>
<text x="131.6" y="77.1">DNU</text>
<text x="132.8" y="73.1">NC</text>
<text x="139" y="76.2">12</text>
<text x="139" y="74.2">13</text>
<text x="139" y="72.2">14</text>
<text x="25.7" y="78.3">25</text>
<text x="25.7" y="80.3">26</text>
<text x="25.7" y="82.3">27</text>
<text x="31.4" y="79.1">GND</text>
<text x="31.4" y="81.2">GND</text>
<text x="31.4" y="83.2">GND</text>
<text x="47.7" y="83.2">AD15</text>
<text x="47.7" y="81.2">AD14</text>
<text x="47.7" y="79.2">AD13</text>
<text x="55.7" y="82.3">3</text>
<text x="55.7" y="80.3">4</text>
<text x="55.7" y="78.3">5</text>
<text x="101.8" y="78.3">6</text>
<text x="101.8" y="80.3">7</text>
<text x="101.8" y="82.3">8</text>
<text x="106.5" y="79.1">DNU_3</text>
<text x="106.5" y="81.2">CS</text>
<text x="106.5" y="83.2">SO/SIO1</text>
<text x="128.1" y="83.2">WP/SIO2</text>
<text x="129.7" y="79.2">DNU_4</text>
<text x="131.5" y="81.2">GND</text>
<text x="139" y="82.3">9</text>
<text x="139" y="80.3">10</text>
<text x="139" y="78.3">11</text>
<text x="25.7" y="84.3">31</text>
<text x="25.7" y="86.4">47</text>
<text x="25.7" y="88.4">48</text>
<text x="31.4" y="85.2">GND</text>
<text x="31.4" y="87.3">GND</text>
<text x="31.4" y="89.3">GND</text>
<text x="47.5" y="89.3">ALEH</text>
<text x="47.8" y="87.3">ALEL</text>
<text x="55.7" y="86.4">33</text>
<text x="55.7" y="88.4">35</text>
<text x="25.7" y="94.5">14</text>
<text x="25.7" y="90.4">50</text>
<text x="31.4" y="95.4">KEY</text>
<text x="31.4" y="91.3">GND</text>
<text x="46" y="93.4">/WRITE</text>
<text x="46.8" y="91.3">/READ</text>
<text x="55.7" y="92.5">8</text>
<text x="55.7" y="90.4">10</text>
<text x="195.8" y="92.9" transform="rotate(-90 195.8 92.9)">23</text>
<text x="197.8" y="92.9" transform="rotate(-90 197.8 92.9)">50</text>
<text x="201.9" y="92.9" transform="rotate(-90 201.9 92.9)">45</text>
<text x="203.9" y="92.9" transform="rotate(-90 203.9 92.9)">44</text>
<text x="208" y="92.9" transform="rotate(-90 208 92.9)">1</text>
<text x="210" y="92.9" transform="rotate(-90 210 92.9)">10</text>
<text x="212.1" y="92.9" transform="rotate(-90 212.1 92.9)">22</text>
<text x="214.1" y="92.9" transform="rotate(-90 214.1 92.9)">33</text>
<text x="216.1" y="92.9" transform="rotate(-90 216.1 92.9)">42</text>
<text x="218.1" y="92.9" transform="rotate(-90 218.1 92.9)">49</text>
<text x="222.2" y="92.9" transform="rotate(-90 222.2 92.9)">48</text>
<text x="224.2" y="92.9" transform="rotate(-90 224.2 92.9)">43</text>
<text x="264.2" y="94.5">GND1</text>
<text x="25.7" y="96.5">39</text>
<text x="31.4" y="97.4">KEY</text>
<text x="45.8" y="97.4">/RESET</text>
<text x="48.4" y="99.5">/NMI</text>
<text x="48.8" y="101.5">/INT</text>
<text x="55.7" y="96.5">20</text>
<text x="55.7" y="100.6">44</text>
<text x="55.7" y="98.6">45</text>
<text x="227.7" y="101.5">USB_DM</text>
<text x="228" y="99.5">USB_DP</text>
<text x="238.6" y="98.6">47</text>
<text x="238.6" y="100.6">46</text>
<text x="265.7" y="98.6">D+1</text>
<text x="266.2" y="100.6">D-1</text>
<text x="266.3" y="96.5">ID1</text>
<text x="45.1" y="107.6">SI_DATA</text>
<text x="46.1" y="105.6">SI_CLK</text>
<text x="55.7" y="104.7">19</text>
<text x="55.7" y="106.7">21</text>
<text x="188.2" y="106.7">56</text>
<text x="193.9" y="107.6">QSPI_SS</text>
<text x="196.7" y="102.5" transform="rotate(-90 196.7 102.5)">DVDD0</text>
<text x="198.7" y="102.5" transform="rotate(-90 198.7 102.5)">DVDD1</text>
<text x="202.8" y="106.1" transform="rotate(-90 202.8 106.1)">VREG_OUT</text>
<text x="204.8" y="104.2" transform="rotate(-90 204.8 104.2)">VREG_IN</text>
<text x="208.9" y="103.1" transform="rotate(-90 208.9 103.1)">IOVDD0</text>
<text x="210.9" y="103.1" transform="rotate(-90 210.9 103.1)">IOVDD1</text>
<text x="213" y="103.1" transform="rotate(-90 213 103.1)">IOVDD2</text>
<text x="215" y="103.1" transform="rotate(-90 215 103.1)">IOVDD3</text>
<text x="217" y="103.1" transform="rotate(-90 217 103.1)">IOVDD4</text>
<text x="219.1" y="103.1" transform="rotate(-90 219.1 103.1)">IOVDD5</text>
<text x="223.1" y="104.8" transform="rotate(-90 223.1 104.8)">USB_VDD</text>
<text x="225.1" y="105.9" transform="rotate(-90 225.1 105.9)">ADC_AVDD</text>
<text x="229.6" y="107.6">GPIO0</text>
<text x="238.6" y="106.7">2</text>
<text x="263.3" y="102.6">VBUS1</text>
<text x="39.5" y="111.7">CIC_DATA_CLK</text>
<text x="41" y="113.7">CIC_DATA_IO</text>
<text x="55.7" y="112.8">18</text>
<text x="55.7" y="110.8">43</text>
<text x="188.2" y="110.8">53</text>
<text x="188.2" y="112.8">55</text>
<text x="193.9" y="111.7">QSPI_SD0</text>
<text x="193.9" y="113.7">QSPI_SD1</text>
<text x="229.6" y="109.6">GPIO1</text>
<text x="229.6" y="111.7">GPIO2</text>
<text x="229.6" y="113.7">GPIO3</text>
<text x="238.6" y="108.7">3</text>
<text x="238.6" y="110.8">4</text>
<text x="238.6" y="112.8">5</text>
<text x="41" y="117.8">VIDEO_SYNC</text>
<text x="45.6" y="119.8">LAUDIO</text>
<text x="55.7" y="118.9">24</text>
<text x="55.7" y="116.9">46</text>
<text x="188.2" y="114.8">54</text>
<text x="188.2" y="116.9">51</text>
<text x="193.9" y="115.7">QSPI_SD2</text>
<text x="193.9" y="117.7">QSPI_SD3</text>
<text x="229.6" y="115.7">GPIO4</text>
<text x="229.6" y="117.8">GPIO5</text>
<text x="229.6" y="119.8">GPIO6</text>
<text x="238.6" y="114.8">6</text>
<text x="238.6" y="116.9">7</text>
<text x="238.6" y="118.9">8</text>
<text x="45.3" y="121.8">RAUDIO</text>
<text x="55.7" y="120.9">49</text>
<text x="188.2" y="120.9">52</text>
<text x="193.9" y="121.8">QSPI_SCLK</text>
<text x="229.6" y="121.8">GPIO7</text>
<text x="229.6" y="123.9">GPIO8</text>
<text x="229.6" y="125.9">GPIO9</text>
<text x="238.6" y="120.9">9</text>
<text x="238.6" y="122.9">11</text>
<text x="238.6" y="125">12</text>
<text x="110.5" y="127" transform="rotate(-90 110.5 127)">1</text>
<text x="112.5" y="127" transform="rotate(-90 112.5 127)">2</text>
<text x="228.6" y="127.9">GPIO10</text>
<text x="228.6" y="132">GPIO12</text>
<text x="228.8" y="129.9">GPIO11</text>
<text x="238.6" y="127">13</text>
<text x="238.6" y="129">14</text>
<text x="238.6" y="131.1">15</text>
<text x="110.5" y="132.6" transform="rotate(-90 110.5 132.6)">3</text>
<text x="112.5" y="132.6" transform="rotate(-90 112.5 132.6)">4</text>
<text x="228.6" y="134">GPIO13</text>
<text x="228.6" y="136">GPIO14</text>
<text x="238.6" y="133.1">16</text>
<text x="238.6" y="135.1">17</text>
<text x="238.6" y="137.2">18</text>
<text x="188.2" y="139.2">20</text>
<text x="188.2" y="143.3">21</text>
<text x="193.9" y="140.1">XIN</text>
<text x="228.6" y="138.1">GPIO15</text>
<text x="228.6" y="140.1">GPIO16</text>
<text x="228.6" y="142.1">GPIO17</text>
<text x="238.6" y="139.2">27</text>
<text x="238.6" y="141.2">28</text>
<text x="238.6" y="143.3">29</text>
<text x="193.9" y="144.2">XOUT</text>
<text x="228.6" y="144.2">GPIO18</text>
<text x="228.6" y="146.2">GPIO19</text>
<text x="228.6" y="148.2">GPIO20</text>
<text x="238.6" y="145.3">30</text>
<text x="238.6" y="147.3">31</text>
<text x="238.6" y="149.4">32</text>
<text x="40.9" y="153.4">1</text>
<text x="40.9" y="155.5">2</text>
<text x="45.6" y="154.3">VDD</text>
<text x="51.1" y="154.3">DIN</text>
<text x="57.8" y="155.5">3</text>
<text x="57.8" y="153.4">4</text>
<text x="188.2" y="153.4">26</text>
<text x="193.9" y="154.3">RUN</text>
<text x="228.6" y="150.3">GPIO21</text>
<text x="228.6" y="152.3">GPIO22</text>
<text x="228.6" y="154.3">GPIO23</text>
<text x="238.6" y="151.4">34</text>
<text x="238.6" y="153.4">35</text>
<text x="238.6" y="155.5">36</text>
<text x="45.6" y="156.3">DOU GND</text>
<text x="110" y="157.5">1</text>
<text x="110" y="159.5">2</text>
<text x="110" y="161.5">3</text>
<text x="188.2" y="161.5">24</text>
<text x="228.6" y="156.4">GPIO24</text>
<text x="228.6" y="158.4">GPIO25</text>
<text x="238.6" y="157.5">37</text>
<text x="238.6" y="161.5">38</text>
<text x="188.2" y="163.6">25</text>
<text x="193.9" y="162.4">SWCLK</text>
<text x="193.9" y="164.5">SWD</text>
<text x="223.1" y="162.5">GPIO26_ADC0</text>
<text x="223.1" y="164.5">GPIO27_ADC1</text>
<text x="223.1" y="166.5">GPIO28_ADC2</text>
<text x="238.6" y="163.6">39</text>
<text x="238.6" y="165.6">40</text>
<text x="238.6" y="167.6">41</text>
<text x="110" y="173.7">1</text>
<text x="202.8" y="170.1" transform="rotate(-90 202.8 170.1)">TESTEN</text>
<text x="215" y="170.1" transform="rotate(-90 215 170.1)">GND</text>
<text x="223.1" y="168.5">GPIO29_ADC3</text>
<text x="110" y="175.8">2</text>
<text x="110" y="177.8">3</text>
<text x="201.9" y="175.8" transform="rotate(-90 201.9 175.8)">19</text>
<text x="214.1" y="178.3" transform="rotate(-90 214.1 178.3)">57*10</text>
</g>
<g font-size="1.4" fill="#808080">
<text x="98.9" y="32.3">+VBUS</text>
<text x="154.4" y="32.3">+3V3</text>
<text x="181.6" y="32.3">+3V3</text>
<text x="213.4" y="32.3">+3V3_N64</text>
<text x="15.8" y="47" transform="rotate(-90 15.8 47)">+12V_N64</text>
<text x="19.8" y="47" transform="rotate(-90 19.8 47)">+3V3_N64</text>
<text x="180.2" y="44.5">+VBUS</text>
<text x="65" y="52.6">AD0_C</text>
<text x="65" y="58.7">AD3_C</text>
<text x="65" y="56.7">AD2_C</text>
<text x="65" y="54.7">AD1_C</text>
<text x="225" y="59.2" transform="rotate(-90 225 59.2)">+3V3</text>
<text x="65" y="64.8">AD6_C</text>
<text x="65" y="62.8">AD5_C</text>
<text x="65" y="60.8">AD4_C</text>
<text x="65" y="70.9">AD9_C</text>
<text x="65" y="68.9">AD8_C</text>
<text x="65" y="66.9">AD7_C</text>
<text x="88.6" y="68.9">QSPI_SD3</text>
<text x="92.2" y="70.9">+3V3</text>
<text x="146.3" y="68.9">QSPI_SCLK</text>
<text x="146.3" y="70.9">QSPI_SD0</text>
<text x="65" y="77">AD12_C</text>
<text x="65" y="75">AD11_C</text>
<text x="65" y="73">AD10_C</text>
<text x="162.1" y="73.5" transform="rotate(-90 162.1 73.5)">+3V3</text>
<text x="65" y="83.1">AD15_C</text>
<text x="65" y="81.1">AD14_C</text>
<text x="65" y="79">AD13_C</text>
<text x="88.6" y="83.1">QSPI_SD1</text>
<text x="89.4" y="81.1">QSPI_SS</text>
<text x="146.3" y="83.1">QSPI_SD2</text>
<text x="65" y="87.2">ALEL_C</text>
<text x="65" y="89.2">ALEH_C</text>
<text x="65" y="91.2">/READ_C</text>
<text x="65" y="93.3">/WRITE_C</text>
<text x="65" y="97.3">/RESET_C</text>
<text x="65" y="99.4">/NMI_C</text>
<text x="65" y="101.4">/INT_C</text>
<text x="65" y="105.5">SI_CLK_C</text>
<text x="65" y="107.5">SI_DATA_C</text>
<text x="247.9" y="107.5">AD0_C</text>
<text x="65" y="111.6">CIC_DATA_CLK_C</text>
<text x="65" y="113.6">CIC_DATA_IO_C</text>
<text x="128" y="111.6">QSPI_SS</text>
<text x="159.7" y="113.6">QSPI_SD1</text>
<text x="159.7" y="111.6">QSPI_SD0</text>
<text x="247.9" y="113.6">AD3_C</text>
<text x="247.9" y="111.6">AD2_C</text>
<text x="247.9" y="109.5">AD1_C</text>
<text x="265.7" y="110.7" transform="rotate(-90 265.7 110.7)">+VBUS</text>
<text x="159.7" y="117.6">QSPI_SD3</text>
<text x="159.7" y="115.6">QSPI_SD2</text>
<text x="247.9" y="119.7">AD6_C</text>
<text x="247.9" y="117.6">AD5_C</text>
<text x="247.9" y="115.6">AD4_C</text>
<text x="158.8" y="121.7">QSPI_SCLK</text>
<text x="247.9" y="125.8">AD9_C</text>
<text x="247.9" y="123.7">AD8_C</text>
<text x="247.9" y="121.7">AD7_C</text>
<text x="247.9" y="131.9">AD12_C</text>
<text x="247.9" y="129.8">AD11_C</text>
<text x="247.9" y="127.8">AD10_C</text>
<text x="247.9" y="138">AD15_C</text>
<text x="247.9" y="135.9">AD14_C</text>
<text x="247.9" y="133.9">AD13_C</text>
<text x="15.8" y="142.5" transform="rotate(-90 15.8 142.5)">+3V3</text>
<text x="247.9" y="140">ALEL_C</text>
<text x="247.9" y="142">ALEH_C</text>
<text x="19.3" y="149.5" transform="rotate(-90 19.3 149.5)">D3</text>
<text x="28" y="144.6" transform="rotate(-90 28 144.6)">GPIO25</text>
<text x="38.1" y="148.6" transform="rotate(-90 38.1 148.6)">+3V3</text>
<text x="247.9" y="146.1">/READ_C</text>
<text x="247.9" y="144.1">/WRITE_C</text>
<text x="247.9" y="148.1">CIC_DATA_CLK_C</text>
<text x="13.5" y="151.1" transform="rotate(-90 13.5 151.1)">GREEN</text>
<text x="65" y="154.2">GPIO25</text>
<text x="175.7" y="154.2">RUN</text>
<text x="247.9" y="152.2">/RESET_C</text>
<text x="247.9" y="154.2">SI_DATA_C</text>
<text x="247.9" y="150.2">CIC_DATA_IO_C</text>
<text x="31.5" y="161.7" transform="rotate(-90 31.5 161.7)">D2</text>
<text x="94.2" y="158.3">SWD</text>
<text x="247.9" y="156.2">SI_CLK_C</text>
<text x="247.9" y="158.3">GPIO25</text>
<text x="25.7" y="163.3" transform="rotate(-90 25.7 163.3)">GREEN</text>
<text x="92.5" y="162.3">SWCLK</text>
<text x="173.8" y="162.3">SWCLK</text>
<text x="175.5" y="164.4">SWD</text>
<text x="247.9" y="162.3">/NMI_C</text>
<text x="247.9" y="164.4">/INT_C</text>
<text x="247.9" y="166.4">UART_TX</text>
<text x="247.9" y="168.4">UART_RX</text>
<text x="91" y="174.5">UART_RX</text>
<text x="91.1" y="176.6">UART_TX</text>
</g>
</svg>
